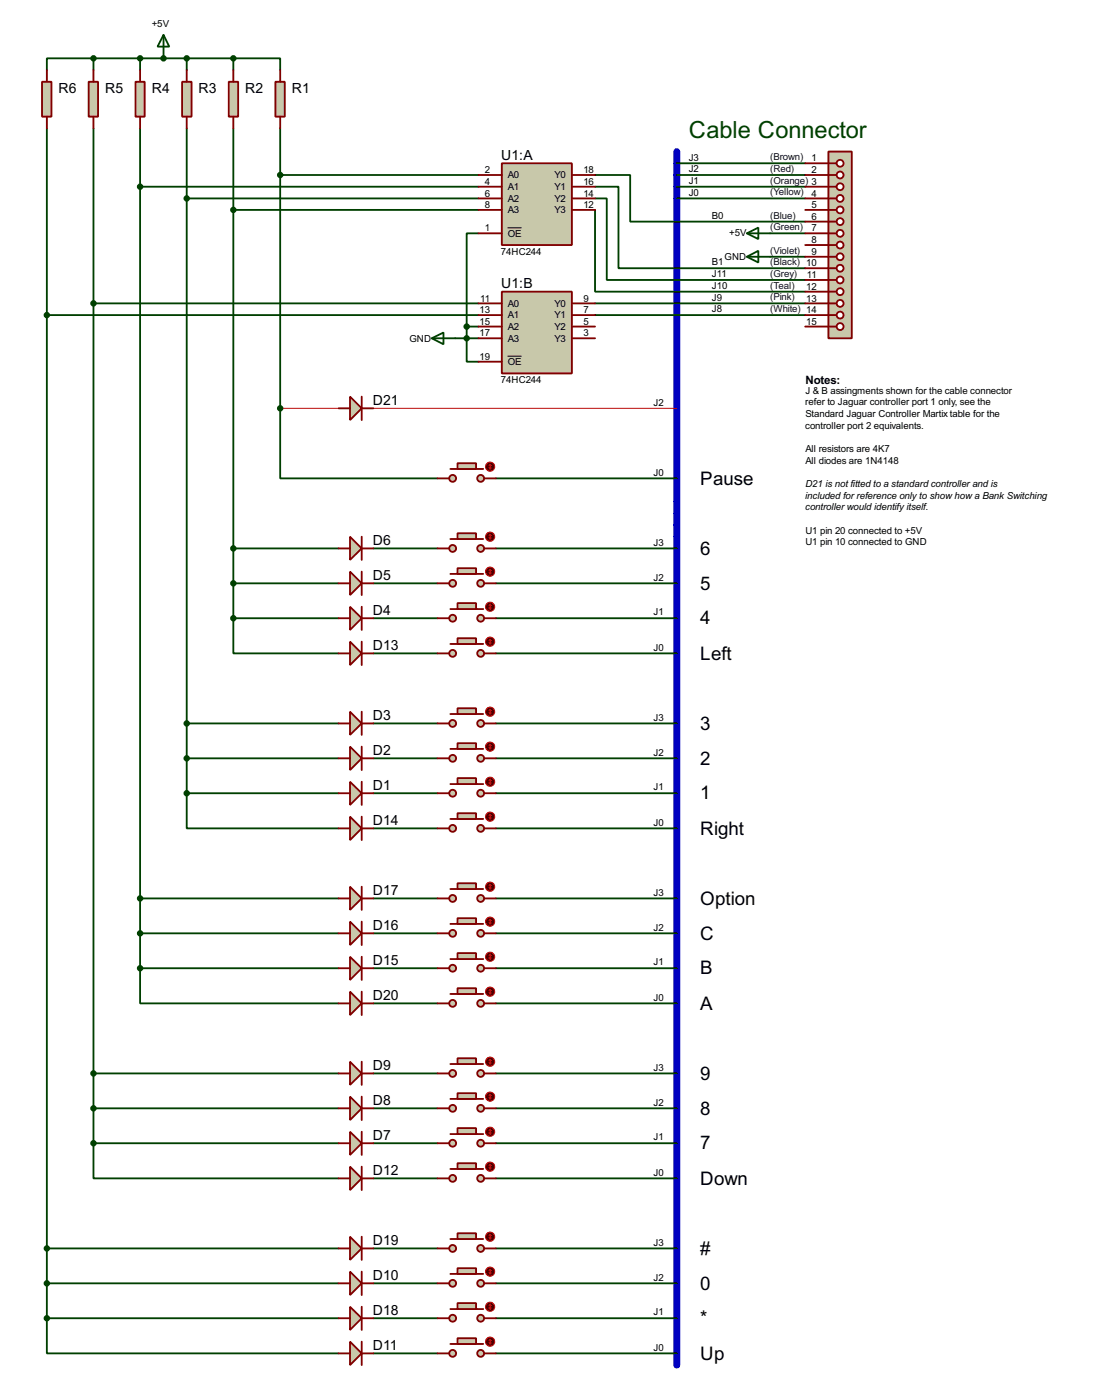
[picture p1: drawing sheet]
<svg xmlns="http://www.w3.org/2000/svg" width="239mm" height="305mm" viewBox="0 0 239 305" stroke-linecap="round" stroke-linejoin="round" font-family="sans-serif">
<path d="M147.4 33v264.2" fill="none" stroke="#0000c0" stroke-width="1.5"/>
<g fill="none" stroke="#004000" stroke-width=".4">
<path d="M20.4 12.7h-10.2v2.6M20.4 12.7h30.4M20.4 12.7v2.6M30.5 12.7v2.6M40.7 12.7v2.6M50.8 12.7h10.2v2.6M50.8 12.7v2.6M129.6 38.1h7.6v10.2h38.1M147.4 35.6h27.9M147.4 38.1h27.9M104.2 50.8h-2.6v20.3M129.6 40.7h5.1v17.7h40.6"/>
<path d="M129.6 43.2h2.5v17.8h43.2M129.6 45.7v17.8h45.7M147.4 40.7h27.9M147.4 43.2h27.9M101.6 73.7v5.1h2.6M101.6 71.1h2.6M101.6 71.1v2.6M101.6 73.7h2.6M129.6 66.1h45.7M129.6 68.6h45.7"/>
</g>
<circle cx="35.6" cy="12.7" r=".2" fill="#004000"/>
<g fill="none" stroke="#004000" stroke-width=".4">
<path d="M10.2 28v259M20.4 28v220.9M30.5 28v182.8M40.7 28v144.7M50.8 28v106.6M61 28v76.2h34.3M61 38.1h43.2M30.5 40.7h73.7M40.7 43.2h63.5M50.8 45.7h53.4M167.7 50.8h7.6M167.7 55.9h7.6"/>
<path d="M10.2 68.6h94M20.4 66.1h83.8M99.1 73.7h2.5M50.8 119.4h22.9M81.3 119.4h14M108 119.4h39.4M108 104.2h39.4M50.8 134.6v7.7h22.9M50.8 134.6h22.9M50.8 127h22.9M81.3 134.6h14M81.3 127h14"/>
<path d="M108 134.6h39.4M108 127h39.4M40.7 157.5h33M81.3 157.5h14M81.3 142.3h14M108 157.5h39.4M108 142.3h39.4M40.7 172.7v7.7h33M40.7 172.7h33M40.7 165.1h33M81.3 172.7h14M81.3 165.1h14"/>
<path d="M108 172.7h39.4M108 165.1h39.4M30.5 195.6h43.2M81.3 195.6h14M81.3 180.4h14M108 195.6h39.4M108 180.4h39.4M30.5 210.8v7.7h43.2M30.5 210.8h43.2M30.5 203.2h43.2M81.3 210.8h14M81.3 203.2h14"/>
<path d="M81.3 218.5h14M108 210.8h39.4M108 203.2h39.4M108 218.5h39.4M20.4 233.7h53.3M81.3 233.7h14M108 233.7h39.4M20.4 248.9v7.7h53.3M20.4 248.9h53.3M20.4 241.3h53.3M81.3 248.9h14M81.3 241.3h14"/>
<path d="M81.3 256.6h14M108 248.9h39.4M108 241.3h39.4M108 256.6h39.4M10.2 271.8h63.5M10.2 279.4h63.5M81.3 271.8h14M81.3 279.4h14M108 271.8h39.4M108 279.4h39.4M10.2 287v7.7h63.5M10.2 287h63.5"/>
<path d="M81.3 287h14M81.3 294.7h14M108 287h39.4M108 294.7h39.4"/>
</g>
<path d="M61 88.9h12.7M81.3 88.9h66.1" fill="none" stroke="#f00" stroke-width=".22"/>
<path d="M109.3 35.6h15.2v17.8h-15.2z" fill="#c8c8aa" stroke="#800000" stroke-width=".4"/>
<path d="M104.2 38.1h5.1M124.5 38.1h5.1M104.2 40.7h5.1M104.2 43.2h5.1M104.2 45.7h5.1M104.2 50.8h5.1M124.5 40.7h5.1M124.5 43.2h5.1M124.5 45.7h5.1" fill="none" stroke="#800000" stroke-width=".4"/>
<path d="M110.5 49.6h3.1" fill="none" stroke="#000" stroke-width=".22"/>
<path d="M109.3 63.5h15.2v17.8h-15.2z" fill="#c8c8aa" stroke="#800000" stroke-width=".4"/>
<path d="M104.2 66.1h5.1M104.2 68.6h5.1M104.2 71.1h5.1M104.2 73.7h5.1M104.2 78.8h5.1M124.5 66.1h5.1M124.5 68.6h5.1M124.5 71.1h5.1M124.5 73.7h5.1" fill="none" stroke="#800000" stroke-width=".4"/>
<path d="M110.5 77.6h3.1" fill="none" stroke="#000" stroke-width=".22"/>
<path d="M60 17.8h2v7.6h-2z" fill="#c8c8aa" stroke="#800000" stroke-width=".4"/>
<path d="M61 15.3v2.5M61 25.4v2.6" fill="none" stroke="#800000" stroke-width=".4"/>
<path d="M49.8 17.8h2.1v7.6h-2.1z" fill="#c8c8aa" stroke="#800000" stroke-width=".4"/>
<path d="M50.8 15.3v2.5M50.8 25.4v2.6" fill="none" stroke="#800000" stroke-width=".4"/>
<path d="M39.7 17.8h2v7.6h-2z" fill="#c8c8aa" stroke="#800000" stroke-width=".4"/>
<path d="M40.7 15.3v2.5M40.7 25.4v2.6" fill="none" stroke="#800000" stroke-width=".4"/>
<path d="M29.5 17.8h2v7.6h-2z" fill="#c8c8aa" stroke="#800000" stroke-width=".4"/>
<path d="M30.5 15.3v2.5M30.5 25.4v2.6" fill="none" stroke="#800000" stroke-width=".4"/>
<path d="M19.3 17.8h2.1v7.6h-2.1z" fill="#c8c8aa" stroke="#800000" stroke-width=".4"/>
<path d="M20.4 15.3v2.5M20.4 25.4v2.6" fill="none" stroke="#800000" stroke-width=".4"/>
<path d="M9.2 17.8h2v7.6h-2z" fill="#c8c8aa" stroke="#800000" stroke-width=".4"/>
<path d="M10.2 15.3v2.5M10.2 25.4v2.6" fill="none" stroke="#800000" stroke-width=".4"/>
<path d="M76.2 170.2l2.6 2.5-2.6 2.6z" fill="#c8c8aa" stroke="#800000" stroke-width=".4"/>
<path d="M73.7 172.7h2.5M78.8 170.2v5.1M78.8 172.7h2.5" fill="none" stroke="#800000" stroke-width=".4"/>
<path d="M76.2 162.6l2.6 2.5-2.6 2.6z" fill="#c8c8aa" stroke="#800000" stroke-width=".4"/>
<path d="M73.7 165.1h2.5M78.8 162.6v5.1M78.8 165.1h2.5" fill="none" stroke="#800000" stroke-width=".4"/>
<path d="M76.2 155l2.6 2.5-2.6 2.5z" fill="#c8c8aa" stroke="#800000" stroke-width=".4"/>
<path d="M73.7 157.5h2.5M78.8 155v5M78.8 157.5h2.5" fill="none" stroke="#800000" stroke-width=".4"/>
<path d="M76.2 132.1l2.6 2.5-2.6 2.6z" fill="#c8c8aa" stroke="#800000" stroke-width=".4"/>
<path d="M73.7 134.6h2.5M78.8 132.1v5.1M78.8 134.6h2.5" fill="none" stroke="#800000" stroke-width=".4"/>
<path d="M76.2 124.5l2.6 2.5-2.6 2.6z" fill="#c8c8aa" stroke="#800000" stroke-width=".4"/>
<path d="M73.7 127h2.5M78.8 124.5v5.1M78.8 127h2.5" fill="none" stroke="#800000" stroke-width=".4"/>
<path d="M76.2 116.9l2.6 2.5-2.6 2.5z" fill="#c8c8aa" stroke="#800000" stroke-width=".4"/>
<path d="M73.7 119.4h2.5M78.8 116.9v5M78.8 119.4h2.5" fill="none" stroke="#800000" stroke-width=".4"/>
<path d="M76.2 246.4l2.6 2.5-2.6 2.6z" fill="#c8c8aa" stroke="#800000" stroke-width=".4"/>
<path d="M73.7 248.9h2.5M78.8 246.4v5.1M78.8 248.9h2.5" fill="none" stroke="#800000" stroke-width=".4"/>
<path d="M76.2 238.8l2.6 2.5-2.6 2.6z" fill="#c8c8aa" stroke="#800000" stroke-width=".4"/>
<path d="M78.8 238.8v5.1M73.7 241.3h2.5M78.8 241.3h2.5" fill="none" stroke="#800000" stroke-width=".4"/>
<path d="M76.2 231.2l2.6 2.5-2.6 2.5z" fill="#c8c8aa" stroke="#800000" stroke-width=".4"/>
<path d="M73.7 233.7h2.5M78.8 231.2v5M78.8 233.7h2.5" fill="none" stroke="#800000" stroke-width=".4"/>
<path d="M76.2 276.9l2.6 2.5-2.6 2.6z" fill="#c8c8aa" stroke="#800000" stroke-width=".4"/>
<path d="M73.7 279.4h2.5M78.8 276.9v5.1M78.8 279.4h2.5" fill="none" stroke="#800000" stroke-width=".4"/>
<path d="M76.2 292.1l2.6 2.6-2.6 2.5z" fill="#c8c8aa" stroke="#800000" stroke-width=".4"/>
<path d="M73.7 294.7h2.5M78.8 292.1v5.1M78.8 294.7h2.5" fill="none" stroke="#800000" stroke-width=".4"/>
<path d="M76.2 139.7l2.6 2.6-2.6 2.5z" fill="#c8c8aa" stroke="#800000" stroke-width=".4"/>
<path d="M78.8 139.7v5.1M73.7 142.3h2.5M78.8 142.3h2.5" fill="none" stroke="#800000" stroke-width=".4"/>
<path d="M76.2 177.8l2.6 2.6-2.6 2.5z" fill="#c8c8aa" stroke="#800000" stroke-width=".4"/>
<path d="M78.8 177.8v5.1M73.7 180.4h2.5M78.8 180.4h2.5" fill="none" stroke="#800000" stroke-width=".4"/>
<path d="M76.2 208.3l2.6 2.5-2.6 2.6z" fill="#c8c8aa" stroke="#800000" stroke-width=".4"/>
<path d="M73.7 210.8h2.5M78.8 208.3v5.1M78.8 210.8h2.5" fill="none" stroke="#800000" stroke-width=".4"/>
<path d="M76.2 200.7l2.6 2.5-2.6 2.6z" fill="#c8c8aa" stroke="#800000" stroke-width=".4"/>
<path d="M73.7 203.2h2.5M78.8 200.7v5.1M78.8 203.2h2.5" fill="none" stroke="#800000" stroke-width=".4"/>
<path d="M76.2 193.1l2.6 2.5-2.6 2.5z" fill="#c8c8aa" stroke="#800000" stroke-width=".4"/>
<path d="M73.7 195.6h2.5M78.8 193.1v5M78.8 195.6h2.5" fill="none" stroke="#800000" stroke-width=".4"/>
<path d="M76.2 284.5l2.6 2.5-2.6 2.6z" fill="#c8c8aa" stroke="#800000" stroke-width=".4"/>
<path d="M73.7 287h2.5M78.8 284.5v5.1M78.8 287h2.5" fill="none" stroke="#800000" stroke-width=".4"/>
<path d="M76.2 269.3l2.6 2.5-2.6 2.5z" fill="#c8c8aa" stroke="#800000" stroke-width=".4"/>
<path d="M73.7 271.8h2.5M78.8 269.3v5M78.8 271.8h2.5" fill="none" stroke="#800000" stroke-width=".4"/>
<path d="M76.2 215.9l2.6 2.6-2.6 2.5z" fill="#c8c8aa" stroke="#800000" stroke-width=".4"/>
<path d="M73.7 218.5h2.5M78.8 215.9v5.1M78.8 218.5h2.5" fill="none" stroke="#800000" stroke-width=".4"/>
<path d="M180.4 33h5.1v40.7h-5.1z" fill="#c8c8aa" stroke="#800000" stroke-width=".4"/>
<path d="M180.4 35.6h1.8" fill="none" stroke="#800000" stroke-width=".4"/>
<circle cx="182.9" cy="35.6" r=".75" fill="#feffff" stroke="#800000" stroke-width=".4"/>
<path d="M180.4 38.1h1.8" fill="none" stroke="#800000" stroke-width=".4"/>
<circle cx="182.9" cy="38.1" r=".75" fill="#feffff" stroke="#800000" stroke-width=".4"/>
<path d="M180.4 40.7h1.8" fill="none" stroke="#800000" stroke-width=".4"/>
<circle cx="182.9" cy="40.7" r=".75" fill="#feffff" stroke="#800000" stroke-width=".4"/>
<path d="M180.4 43.2h1.8" fill="none" stroke="#800000" stroke-width=".4"/>
<circle cx="182.9" cy="43.2" r=".75" fill="#feffff" stroke="#800000" stroke-width=".4"/>
<path d="M180.4 45.7h1.8" fill="none" stroke="#800000" stroke-width=".4"/>
<circle cx="182.9" cy="45.7" r=".75" fill="#feffff" stroke="#800000" stroke-width=".4"/>
<path d="M180.4 48.3h1.8" fill="none" stroke="#800000" stroke-width=".4"/>
<circle cx="182.9" cy="48.3" r=".75" fill="#feffff" stroke="#800000" stroke-width=".4"/>
<path d="M180.4 50.8h1.8" fill="none" stroke="#800000" stroke-width=".4"/>
<circle cx="182.9" cy="50.8" r=".75" fill="#feffff" stroke="#800000" stroke-width=".4"/>
<path d="M180.4 53.4h1.8" fill="none" stroke="#800000" stroke-width=".4"/>
<circle cx="182.9" cy="53.4" r=".75" fill="#feffff" stroke="#800000" stroke-width=".4"/>
<path d="M180.4 55.9h1.8" fill="none" stroke="#800000" stroke-width=".4"/>
<circle cx="182.9" cy="55.9" r=".75" fill="#feffff" stroke="#800000" stroke-width=".4"/>
<path d="M180.4 58.4h1.8" fill="none" stroke="#800000" stroke-width=".4"/>
<circle cx="182.9" cy="58.4" r=".75" fill="#feffff" stroke="#800000" stroke-width=".4"/>
<path d="M180.4 61h1.8" fill="none" stroke="#800000" stroke-width=".4"/>
<circle cx="182.9" cy="61" r=".75" fill="#feffff" stroke="#800000" stroke-width=".4"/>
<path d="M180.4 63.5h1.8" fill="none" stroke="#800000" stroke-width=".4"/>
<circle cx="182.9" cy="63.5" r=".75" fill="#feffff" stroke="#800000" stroke-width=".4"/>
<path d="M180.4 66.1h1.8" fill="none" stroke="#800000" stroke-width=".4"/>
<circle cx="182.9" cy="66.1" r=".75" fill="#feffff" stroke="#800000" stroke-width=".4"/>
<path d="M180.4 68.6h1.8" fill="none" stroke="#800000" stroke-width=".4"/>
<circle cx="182.9" cy="68.6" r=".75" fill="#feffff" stroke="#800000" stroke-width=".4"/>
<path d="M180.4 71.1h1.8" fill="none" stroke="#800000" stroke-width=".4"/>
<circle cx="182.9" cy="71.1" r=".75" fill="#feffff" stroke="#800000" stroke-width=".4"/>
<g fill="none" stroke="#800000" stroke-width=".4">
<path d="M175.3 35.6h5.1M175.3 38.1h5.1M175.3 40.7h5.1M175.3 43.2h5.1M175.3 45.7h5.1M175.3 48.3h5.1M175.3 50.8h5.1M175.3 53.4h5.1M175.3 55.9h5.1M175.3 58.4h5.1M175.3 61h5.1M175.3 63.5h5.1"/>
<path d="M175.3 66.1h5.1M175.3 68.6h5.1M175.3 71.1h5.1"/>
</g>
<g fill="#004000" stroke="#004000" stroke-width=".4">
<circle cx="101.6" cy="71.1" r=".5"/>
<circle cx="101.6" cy="73.7" r=".5"/>
<circle cx="50.8" cy="12.7" r=".5"/>
<circle cx="40.6" cy="12.7" r=".5"/>
<circle cx="30.5" cy="12.7" r=".5"/>
<circle cx="20.3" cy="12.7" r=".5"/>
<circle cx="35.6" cy="12.7" r=".5"/>
<circle cx="61" cy="38.1" r=".5"/>
<circle cx="30.5" cy="40.7" r=".5"/>
<circle cx="40.6" cy="43.2" r=".5"/>
<circle cx="50.8" cy="45.7" r=".5"/>
<circle cx="20.3" cy="66.1" r=".5"/>
<circle cx="10.2" cy="68.6" r=".5"/>
</g>
<path d="M35.6 7.6l1.3 2.6h-2.6zM35.6 7.6v5.1" fill="none" stroke="#004000" stroke-width=".4"/>
<path d="M76.2 254l2.6 2.6-2.6 2.5z" fill="#c8c8aa" stroke="#800000" stroke-width=".4"/>
<path d="M73.7 256.6h2.5M78.8 254v5.1M78.8 256.6h2.5" fill="none" stroke="#800000" stroke-width=".4"/>
<g fill="#004000" stroke="#004000" stroke-width=".4">
<circle cx="50.8" cy="134.6" r=".5"/>
<circle cx="50.8" cy="127" r=".5"/>
<circle cx="50.8" cy="119.4" r=".5"/>
<circle cx="40.6" cy="172.7" r=".5"/>
<circle cx="40.6" cy="165.1" r=".5"/>
<circle cx="40.6" cy="157.5" r=".5"/>
<circle cx="30.5" cy="210.8" r=".5"/>
<circle cx="30.5" cy="203.2" r=".5"/>
<circle cx="30.5" cy="195.6" r=".5"/>
<circle cx="20.3" cy="248.9" r=".5"/>
<circle cx="20.3" cy="241.3" r=".5"/>
<circle cx="20.3" cy="233.7" r=".5"/>
<circle cx="10.2" cy="271.8" r=".5"/>
<circle cx="10.2" cy="279.4" r=".5"/>
<circle cx="10.2" cy="287" r=".5"/>
</g>
<path d="M76.2 86.4l2.6 2.5-2.6 2.6z" fill="#c8c8aa" stroke="#800000" stroke-width=".4"/>
<path d="M73.7 88.9h2.5M78.8 86.4v5.1M78.8 88.9h2.5" fill="none" stroke="#800000" stroke-width=".4"/>
<g fill="#c8c8aa" stroke="#800000" stroke-width=".4">
<circle cx="104.6" cy="119.4" r=".75"/>
<circle cx="98.5" cy="119.4" r=".75"/>
</g>
<path d="M98.1 117.4h7.1" fill="none" stroke="#800000" stroke-width=".4"/>
<path d="M99.6 116.1h4.1v1.3h-4.1z" fill="#c8c8aa" stroke="#800000" stroke-width=".4"/>
<path d="M95.3 119.4h2.5M105.5 119.4h2.5" fill="none" stroke="#800000" stroke-width=".4"/>
<circle cx="106.7" cy="116.9" r="1" fill="#400000" stroke="#f00" stroke-width=".22"/>
<path d="M106.5 117.1l.2 .3M106.7 116.4v1M106.7 116.4l-.2 .2M106.7 116.4l.3 .2M107 117.1l-.3 .3" fill="none" stroke="#f00" stroke-width=".22"/>
<g fill="#c8c8aa" stroke="#800000" stroke-width=".4">
<circle cx="104.6" cy="127" r=".75"/>
<circle cx="98.5" cy="127" r=".75"/>
</g>
<path d="M98.1 125h7.1" fill="none" stroke="#800000" stroke-width=".4"/>
<path d="M99.6 123.7h4.1v1.3h-4.1z" fill="#c8c8aa" stroke="#800000" stroke-width=".4"/>
<path d="M95.3 127h2.5M105.5 127h2.5" fill="none" stroke="#800000" stroke-width=".4"/>
<circle cx="106.7" cy="124.5" r="1" fill="#400000" stroke="#f00" stroke-width=".22"/>
<path d="M106.5 124.7l.2 .3M106.7 124v1M106.7 124l-.2 .2M106.7 124l.3 .2M107 124.7l-.3 .3" fill="none" stroke="#f00" stroke-width=".22"/>
<g fill="#c8c8aa" stroke="#800000" stroke-width=".4">
<circle cx="104.6" cy="134.6" r=".75"/>
<circle cx="98.5" cy="134.6" r=".75"/>
</g>
<path d="M98.1 132.6h7.1" fill="none" stroke="#800000" stroke-width=".4"/>
<path d="M99.6 131.3h4.1v1.3h-4.1z" fill="#c8c8aa" stroke="#800000" stroke-width=".4"/>
<path d="M95.3 134.6h2.5M105.5 134.6h2.5" fill="none" stroke="#800000" stroke-width=".4"/>
<circle cx="106.7" cy="132.1" r="1" fill="#400000" stroke="#f00" stroke-width=".22"/>
<path d="M106.5 132.4l.2 .2M106.7 131.6v1M106.7 131.6l-.2 .3M106.7 131.6l.3 .3M107 132.4l-.3 .2" fill="none" stroke="#f00" stroke-width=".22"/>
<g fill="#c8c8aa" stroke="#800000" stroke-width=".4">
<circle cx="104.6" cy="142.3" r=".75"/>
<circle cx="98.5" cy="142.3" r=".75"/>
</g>
<path d="M98.1 140.2h7.1" fill="none" stroke="#800000" stroke-width=".4"/>
<path d="M99.6 139h4.1v1.2h-4.1z" fill="#c8c8aa" stroke="#800000" stroke-width=".4"/>
<path d="M95.3 142.3h2.5M105.5 142.3h2.5" fill="none" stroke="#800000" stroke-width=".4"/>
<circle cx="106.7" cy="139.7" r="1" fill="#400000" stroke="#f00" stroke-width=".22"/>
<path d="M106.5 140l.2 .2M106.7 139.2v1M106.7 139.2l-.2 .3M106.7 139.2l.3 .3M107 140l-.3 .2" fill="none" stroke="#f00" stroke-width=".22"/>
<g fill="#c8c8aa" stroke="#800000" stroke-width=".4">
<circle cx="104.6" cy="157.5" r=".75"/>
<circle cx="98.5" cy="157.5" r=".75"/>
</g>
<path d="M98.1 155.5h7.1" fill="none" stroke="#800000" stroke-width=".4"/>
<path d="M99.6 154.2h4.1v1.3h-4.1z" fill="#c8c8aa" stroke="#800000" stroke-width=".4"/>
<path d="M95.3 157.5h2.5M105.5 157.5h2.5" fill="none" stroke="#800000" stroke-width=".4"/>
<circle cx="106.7" cy="155" r="1" fill="#400000" stroke="#f00" stroke-width=".22"/>
<path d="M106.5 155.2l.2 .3M106.7 154.5v1M106.7 154.5l-.2 .2M106.7 154.5l.3 .2M107 155.2l-.3 .3" fill="none" stroke="#f00" stroke-width=".22"/>
<g fill="#c8c8aa" stroke="#800000" stroke-width=".4">
<circle cx="104.6" cy="165.1" r=".75"/>
<circle cx="98.5" cy="165.1" r=".75"/>
</g>
<path d="M98.1 163.1h7.1" fill="none" stroke="#800000" stroke-width=".4"/>
<path d="M99.6 161.8h4.1v1.3h-4.1z" fill="#c8c8aa" stroke="#800000" stroke-width=".4"/>
<path d="M95.3 165.1h2.5M105.5 165.1h2.5" fill="none" stroke="#800000" stroke-width=".4"/>
<circle cx="106.7" cy="162.6" r="1" fill="#400000" stroke="#f00" stroke-width=".22"/>
<path d="M106.5 162.8l.2 .3M106.7 162.1v1M106.7 162.1l-.2 .2M106.7 162.1l.3 .2M107 162.8l-.3 .3" fill="none" stroke="#f00" stroke-width=".22"/>
<g fill="#c8c8aa" stroke="#800000" stroke-width=".4">
<circle cx="104.6" cy="172.7" r=".75"/>
<circle cx="98.5" cy="172.7" r=".75"/>
</g>
<path d="M98.1 170.7h7.1" fill="none" stroke="#800000" stroke-width=".4"/>
<path d="M99.6 169.4h4.1v1.3h-4.1z" fill="#c8c8aa" stroke="#800000" stroke-width=".4"/>
<path d="M95.3 172.7h2.5M105.5 172.7h2.5" fill="none" stroke="#800000" stroke-width=".4"/>
<circle cx="106.7" cy="170.2" r="1" fill="#400000" stroke="#f00" stroke-width=".22"/>
<path d="M106.5 170.5l.2 .2M106.7 169.7v1M106.7 169.7l-.2 .3M106.7 169.7l.3 .3M107 170.5l-.3 .2" fill="none" stroke="#f00" stroke-width=".22"/>
<g fill="#c8c8aa" stroke="#800000" stroke-width=".4">
<circle cx="104.6" cy="180.4" r=".75"/>
<circle cx="98.5" cy="180.4" r=".75"/>
</g>
<path d="M98.1 178.3h7.1" fill="none" stroke="#800000" stroke-width=".4"/>
<path d="M99.6 177.1h4.1v1.2h-4.1z" fill="#c8c8aa" stroke="#800000" stroke-width=".4"/>
<path d="M95.3 180.4h2.5M105.5 180.4h2.5" fill="none" stroke="#800000" stroke-width=".4"/>
<circle cx="106.7" cy="177.8" r="1" fill="#400000" stroke="#f00" stroke-width=".22"/>
<path d="M106.5 178.1l.2 .2M106.7 177.3v1M106.7 177.3l-.2 .3M106.7 177.3l.3 .3M107 178.1l-.3 .2" fill="none" stroke="#f00" stroke-width=".22"/>
<g fill="#c8c8aa" stroke="#800000" stroke-width=".4">
<circle cx="104.6" cy="195.6" r=".75"/>
<circle cx="98.5" cy="195.6" r=".75"/>
</g>
<path d="M98.1 193.6h7.1" fill="none" stroke="#800000" stroke-width=".4"/>
<path d="M99.6 192.3h4.1v1.3h-4.1z" fill="#c8c8aa" stroke="#800000" stroke-width=".4"/>
<path d="M95.3 195.6h2.5M105.5 195.6h2.5" fill="none" stroke="#800000" stroke-width=".4"/>
<circle cx="106.7" cy="193.1" r="1" fill="#400000" stroke="#f00" stroke-width=".22"/>
<path d="M106.5 193.3l.2 .3M106.7 192.6v1M106.7 192.6l-.2 .2M106.7 192.6l.3 .2M107 193.3l-.3 .3" fill="none" stroke="#f00" stroke-width=".22"/>
<g fill="#c8c8aa" stroke="#800000" stroke-width=".4">
<circle cx="104.6" cy="203.2" r=".75"/>
<circle cx="98.5" cy="203.2" r=".75"/>
</g>
<path d="M98.1 201.2h7.1" fill="none" stroke="#800000" stroke-width=".4"/>
<path d="M99.6 199.9h4.1v1.3h-4.1z" fill="#c8c8aa" stroke="#800000" stroke-width=".4"/>
<path d="M95.3 203.2h2.5M105.5 203.2h2.5" fill="none" stroke="#800000" stroke-width=".4"/>
<circle cx="106.7" cy="200.7" r="1" fill="#400000" stroke="#f00" stroke-width=".22"/>
<path d="M106.5 200.9l.2 .3M106.7 200.2v1M106.7 200.2l-.2 .2M106.7 200.2l.3 .2M107 200.9l-.3 .3" fill="none" stroke="#f00" stroke-width=".22"/>
<g fill="#c8c8aa" stroke="#800000" stroke-width=".4">
<circle cx="104.6" cy="210.8" r=".75"/>
<circle cx="98.5" cy="210.8" r=".75"/>
</g>
<path d="M98.1 208.8h7.1" fill="none" stroke="#800000" stroke-width=".4"/>
<path d="M99.6 207.5h4.1v1.3h-4.1z" fill="#c8c8aa" stroke="#800000" stroke-width=".4"/>
<path d="M95.3 210.8h2.5M105.5 210.8h2.5" fill="none" stroke="#800000" stroke-width=".4"/>
<circle cx="106.7" cy="208.3" r="1" fill="#400000" stroke="#f00" stroke-width=".22"/>
<path d="M106.5 208.6l.2 .2M106.7 207.8v1M106.7 207.8l-.2 .3M106.7 207.8l.3 .3M107 208.6l-.3 .2" fill="none" stroke="#f00" stroke-width=".22"/>
<g fill="#c8c8aa" stroke="#800000" stroke-width=".4">
<circle cx="104.6" cy="218.5" r=".75"/>
<circle cx="98.5" cy="218.5" r=".75"/>
</g>
<path d="M98.1 216.4h7.1" fill="none" stroke="#800000" stroke-width=".4"/>
<path d="M99.6 215.2h4.1v1.2h-4.1z" fill="#c8c8aa" stroke="#800000" stroke-width=".4"/>
<path d="M95.3 218.5h2.5M105.5 218.5h2.5" fill="none" stroke="#800000" stroke-width=".4"/>
<circle cx="106.7" cy="215.9" r="1" fill="#400000" stroke="#f00" stroke-width=".22"/>
<path d="M106.5 216.2l.2 .2M106.7 215.4v1M106.7 215.4l-.2 .3M106.7 215.4l.3 .3M107 216.2l-.3 .2" fill="none" stroke="#f00" stroke-width=".22"/>
<g fill="#c8c8aa" stroke="#800000" stroke-width=".4">
<circle cx="104.6" cy="233.7" r=".75"/>
<circle cx="98.5" cy="233.7" r=".75"/>
</g>
<path d="M98.1 231.7h7.1" fill="none" stroke="#800000" stroke-width=".4"/>
<path d="M99.6 230.4h4.1v1.3h-4.1z" fill="#c8c8aa" stroke="#800000" stroke-width=".4"/>
<path d="M95.3 233.7h2.5M105.5 233.7h2.5" fill="none" stroke="#800000" stroke-width=".4"/>
<circle cx="106.7" cy="231.2" r="1" fill="#400000" stroke="#f00" stroke-width=".22"/>
<path d="M106.5 231.4l.2 .3M106.7 230.7v1M106.7 230.7l-.2 .2M106.7 230.7l.3 .2M107 231.4l-.3 .3" fill="none" stroke="#f00" stroke-width=".22"/>
<g fill="#c8c8aa" stroke="#800000" stroke-width=".4">
<circle cx="104.6" cy="241.3" r=".75"/>
<circle cx="98.5" cy="241.3" r=".75"/>
</g>
<path d="M98.1 239.3h7.1" fill="none" stroke="#800000" stroke-width=".4"/>
<path d="M99.6 238h4.1v1.3h-4.1z" fill="#c8c8aa" stroke="#800000" stroke-width=".4"/>
<path d="M95.3 241.3h2.5M105.5 241.3h2.5" fill="none" stroke="#800000" stroke-width=".4"/>
<circle cx="106.7" cy="238.8" r="1" fill="#400000" stroke="#f00" stroke-width=".22"/>
<path d="M106.5 239l.2 .3M106.7 238.3v1M106.7 238.3l-.2 .2M106.7 238.3l.3 .2M107 239l-.3 .3" fill="none" stroke="#f00" stroke-width=".22"/>
<g fill="#c8c8aa" stroke="#800000" stroke-width=".4">
<circle cx="104.6" cy="248.9" r=".75"/>
<circle cx="98.5" cy="248.9" r=".75"/>
</g>
<path d="M98.1 246.9h7.1" fill="none" stroke="#800000" stroke-width=".4"/>
<path d="M99.6 245.6h4.1v1.3h-4.1z" fill="#c8c8aa" stroke="#800000" stroke-width=".4"/>
<path d="M95.3 248.9h2.5M105.5 248.9h2.5" fill="none" stroke="#800000" stroke-width=".4"/>
<circle cx="106.7" cy="246.4" r="1" fill="#400000" stroke="#f00" stroke-width=".22"/>
<path d="M106.5 246.7l.2 .2M106.7 245.9v1M106.7 245.9l-.2 .3M106.7 245.9l.3 .3M107 246.7l-.3 .2" fill="none" stroke="#f00" stroke-width=".22"/>
<g fill="#c8c8aa" stroke="#800000" stroke-width=".4">
<circle cx="104.6" cy="256.6" r=".75"/>
<circle cx="98.5" cy="256.6" r=".75"/>
</g>
<path d="M98.1 254.5h7.1" fill="none" stroke="#800000" stroke-width=".4"/>
<path d="M99.6 253.3h4.1v1.2h-4.1z" fill="#c8c8aa" stroke="#800000" stroke-width=".4"/>
<path d="M95.3 256.6h2.5M105.5 256.6h2.5" fill="none" stroke="#800000" stroke-width=".4"/>
<circle cx="106.7" cy="254" r="1" fill="#400000" stroke="#f00" stroke-width=".22"/>
<path d="M106.5 254.3l.2 .2M106.7 253.5v1M106.7 253.5l-.2 .3M106.7 253.5l.3 .3M107 254.3l-.3 .2" fill="none" stroke="#f00" stroke-width=".22"/>
<g fill="#c8c8aa" stroke="#800000" stroke-width=".4">
<circle cx="104.6" cy="104.2" r=".75"/>
<circle cx="98.5" cy="104.2" r=".75"/>
</g>
<path d="M98.1 102.1h7.1" fill="none" stroke="#800000" stroke-width=".4"/>
<path d="M99.6 100.9h4.1v1.2h-4.1z" fill="#c8c8aa" stroke="#800000" stroke-width=".4"/>
<path d="M95.3 104.2h2.5M105.5 104.2h2.5" fill="none" stroke="#800000" stroke-width=".4"/>
<circle cx="106.7" cy="101.6" r="1" fill="#400000" stroke="#f00" stroke-width=".22"/>
<path d="M106.5 101.9l.2 .2M106.7 101.1v1M106.7 101.1l-.2 .3M106.7 101.1l.3 .3M107 101.9l-.3 .2" fill="none" stroke="#f00" stroke-width=".22"/>
<g fill="#c8c8aa" stroke="#800000" stroke-width=".4">
<circle cx="104.6" cy="271.8" r=".75"/>
<circle cx="98.5" cy="271.8" r=".75"/>
</g>
<path d="M98.1 269.8h7.1" fill="none" stroke="#800000" stroke-width=".4"/>
<path d="M99.6 268.5h4.1v1.3h-4.1z" fill="#c8c8aa" stroke="#800000" stroke-width=".4"/>
<path d="M95.3 271.8h2.5M105.5 271.8h2.5" fill="none" stroke="#800000" stroke-width=".4"/>
<circle cx="106.7" cy="269.3" r="1" fill="#400000" stroke="#f00" stroke-width=".22"/>
<path d="M106.5 269.5l.2 .3M106.7 268.8v1M106.7 268.8l-.2 .2M106.7 268.8l.3 .2M107 269.5l-.3 .3" fill="none" stroke="#f00" stroke-width=".22"/>
<g fill="#c8c8aa" stroke="#800000" stroke-width=".4">
<circle cx="104.6" cy="279.4" r=".75"/>
<circle cx="98.5" cy="279.4" r=".75"/>
</g>
<path d="M98.1 277.4h7.1" fill="none" stroke="#800000" stroke-width=".4"/>
<path d="M99.6 276.1h4.1v1.3h-4.1z" fill="#c8c8aa" stroke="#800000" stroke-width=".4"/>
<path d="M95.3 279.4h2.5M105.5 279.4h2.5" fill="none" stroke="#800000" stroke-width=".4"/>
<circle cx="106.7" cy="276.9" r="1" fill="#400000" stroke="#f00" stroke-width=".22"/>
<path d="M106.5 277.1l.2 .3M106.7 276.4v1M106.7 276.4l-.2 .2M106.7 276.4l.3 .2M107 277.1l-.3 .3" fill="none" stroke="#f00" stroke-width=".22"/>
<g fill="#c8c8aa" stroke="#800000" stroke-width=".4">
<circle cx="104.6" cy="287" r=".75"/>
<circle cx="98.5" cy="287" r=".75"/>
</g>
<path d="M98.1 285h7.1" fill="none" stroke="#800000" stroke-width=".4"/>
<path d="M99.6 283.7h4.1v1.3h-4.1z" fill="#c8c8aa" stroke="#800000" stroke-width=".4"/>
<path d="M95.3 287h2.5M105.5 287h2.5" fill="none" stroke="#800000" stroke-width=".4"/>
<circle cx="106.7" cy="284.5" r="1" fill="#400000" stroke="#f00" stroke-width=".22"/>
<path d="M106.5 284.8l.2 .2M106.7 284v1M106.7 284l-.2 .3M106.7 284l.3 .3M107 284.8l-.3 .2" fill="none" stroke="#f00" stroke-width=".22"/>
<g fill="#c8c8aa" stroke="#800000" stroke-width=".4">
<circle cx="104.6" cy="294.7" r=".75"/>
<circle cx="98.5" cy="294.7" r=".75"/>
</g>
<path d="M98.1 292.6h7.1" fill="none" stroke="#800000" stroke-width=".4"/>
<path d="M99.6 291.4h4.1v1.2h-4.1z" fill="#c8c8aa" stroke="#800000" stroke-width=".4"/>
<path d="M95.3 294.7h2.5M105.5 294.7h2.5" fill="none" stroke="#800000" stroke-width=".4"/>
<circle cx="106.7" cy="292.1" r="1" fill="#400000" stroke="#f00" stroke-width=".22"/>
<path d="M106.5 292.4l.2 .2M106.7 291.6v1M106.7 291.6l-.2 .3M106.7 291.6l.3 .3M107 292.4l-.3 .2" fill="none" stroke="#f00" stroke-width=".22"/>
<circle cx="61" cy="88.9" r=".5" fill="#004000" stroke="#004000" stroke-width=".4"/>
<path d="M162.6 50.8l2.5-1.2v2.5zM162.6 55.9l2.5-1.3v2.6zM162.6 50.8h5.1M162.6 55.9h5.1M94 73.7l2.6-1.3v2.6zM94 73.7h5.1" fill="none" stroke="#004000" stroke-width=".4"/>
<text font-size="5.8" fill="#004000" x="150" y="30">Cable Connector</text>
<g font-size="4.6">
<text x="152.5" y="105.5">Pause</text>
<text x="152.4" y="120.7">6</text>
<text x="152.4" y="128.4">5</text>
<text x="152.4" y="136">4</text>
<text x="152.5" y="143.6">Left</text>
<text x="152.4" y="158.9">3</text>
<text x="152.4" y="166.5">2</text>
<text x="152.4" y="174.1">1</text>
<text x="152.5" y="181.7">Right</text>
<text x="152.5" y="197">Option</text>
<text x="152.5" y="204.6">C</text>
<text x="152.5" y="212.2">B</text>
<text x="152.5" y="219.8">A</text>
<text x="152.4" y="235.1">9</text>
<text x="152.4" y="242.7">8</text>
<text x="152.4" y="250.3">7</text>
<text x="152.5" y="257.9">Down</text>
<text x="152.4" y="273.2">#</text>
<text x="152.4" y="280.8">0</text>
<text x="152.4" y="288.4">*</text>
<text x="152.5" y="296">Up</text>
</g>
<g font-size="3.4">
<text x="12.7" y="20.4">R6</text>
<text x="22.9" y="20.4">R5</text>
<text x="33.1" y="20.4">R4</text>
<text x="43.2" y="20.4">R3</text>
<text x="53.4" y="20.4">R2</text>
<text x="63.5" y="20.4">R1</text>
<text x="109.1" y="34.8">U1:A</text>
<text x="109.1" y="62.7">U1:B</text>
<text x="81.2" y="88.1">D21</text>
<text x="81.2" y="118.6">D6</text>
<text x="81.2" y="126.2">D5</text>
<text x="81.2" y="133.8">D4</text>
<text x="81.2" y="141.5">D13</text>
<text x="81.2" y="156.7">D3</text>
<text x="81.2" y="164.3">D2</text>
<text x="81.2" y="171.9">D1</text>
<text x="81.2" y="179.6">D14</text>
<text x="81.2" y="194.8">D17</text>
<text x="81.2" y="202.4">D16</text>
<text x="81.2" y="210">D15</text>
<text x="81.2" y="217.7">D20</text>
<text x="81.2" y="232.9">D9</text>
<text x="81.2" y="240.5">D8</text>
<text x="81.2" y="248.1">D7</text>
<text x="81.2" y="255.8">D12</text>
<text x="81.2" y="271">D19</text>
<text x="81.2" y="278.6">D10</text>
<text x="81.2" y="286.2">D18</text>
<text x="81.2" y="293.9">D11</text>
</g>
<text font-size="2.8" x="175.3" y="83.6">Notes:</text>
<g font-size="2.4">
<text x="33.1" y="5.8">+5V</text>
<text x="149.9" y="34.9">J3</text>
<text x="176.7" y="35.2">1</text>
<text x="105.6" y="37.7">2</text>
<text x="105.6" y="40.2">4</text>
<text x="110.5" y="38.8">A0</text>
<text x="110.5" y="41.3">A1</text>
<text x="120.7" y="38.8">Y0</text>
<text x="120.7" y="41.3">Y1</text>
<text x="127" y="37.7">18</text>
<text x="127" y="40.2">16</text>
<text x="149.9" y="37.5">J2</text>
<text x="149.9" y="40.1">J1</text>
<text x="176.7" y="37.7">2</text>
<text x="105.6" y="42.8">6</text>
<text x="105.6" y="45.3">8</text>
<text x="110.5" y="43.9">A2</text>
<text x="110.5" y="46.4">A3</text>
<text x="120.7" y="43.9">Y2</text>
<text x="120.7" y="46.4">Y3</text>
<text x="127" y="42.8">14</text>
<text x="127" y="45.3">12</text>
<text x="149.9" y="42.6">J0</text>
<text x="155" y="47.6">B0</text>
<text x="176.7" y="42.8">4</text>
<text x="176.7" y="45.3">5</text>
<text x="176.7" y="47.9">6</text>
<text x="105.6" y="50.4">1</text>
<text x="110.5" y="51.5">OE</text>
<text x="158.8" y="51.5">+5V</text>
<text x="176.7" y="50.4">7</text>
<text x="176.7" y="52.9">8</text>
<text x="109.1" y="55.4">74HC244</text>
<text x="155" y="57.8">B1</text>
<text x="157.7" y="56.6">GND</text>
<text x="176.7" y="55.5">9</text>
<text x="104.6" y="65.6">11</text>
<text x="127" y="65.6">9</text>
<text x="155" y="60.3">J11</text>
<text x="155" y="62.9">J10</text>
<text x="155" y="65.5">J9</text>
<text x="175.5" y="63.1">12</text>
<text x="175.5" y="65.6">13</text>
<text x="175.7" y="60.6">11</text>
<text x="104.4" y="68.2">13</text>
<text x="104.4" y="70.7">15</text>
<text x="110.5" y="66.7">A0</text>
<text x="110.5" y="69.3">A1</text>
<text x="110.5" y="71.8">A2</text>
<text x="120.7" y="66.7">Y0</text>
<text x="120.7" y="69.3">Y1</text>
<text x="120.7" y="71.8">Y2</text>
<text x="127" y="68.2">7</text>
<text x="127" y="70.7">5</text>
<text x="155" y="68">J8</text>
<text x="175.5" y="70.7">15</text>
<text x="89.1" y="74.4">GND</text>
<text x="104.4" y="73.3">17</text>
<text x="110.5" y="74.4">A3</text>
<text x="120.7" y="74.4">Y3</text>
<text x="127" y="73.3">3</text>
<text x="104.4" y="78.3">19</text>
<text x="109.1" y="83.4">74HC244</text>
<text x="110.5" y="79.5">OE</text>
<text x="142.3" y="88.5">J2</text>
<text x="175.3" y="88.2">refer to Jaguar controller port 1 only, see the</text>
<text x="175.3" y="85.7">J &amp; B assingments shown for the cable connector</text>
<text x="175.3" y="93.4">controller port 2 equivalents.</text>
<text x="175.3" y="90.8">Standard Jaguar Controller Martix table for the</text>
<text x="175.3" y="98.4">All resistors are 4K7</text>
<text x="175.3" y="100.9">All diodes are 1N4148</text>
<text x="142.3" y="103.6">J0</text>
<text x="175.3" y="106">D21 is not fitted to a standard controllerand is</text>
<text x="175.3" y="108.6">included forreference only to show how a Bank Switching</text>
<text x="175.3" y="111.1">controllerwould identify itself.</text>
<text x="142.3" y="118.8">J3</text>
<text x="175.3" y="116.2">U1 pin 20 connected to +5V</text>
<text x="175.3" y="118.8">U1 pin 10 connected to GND</text>
<text x="142.3" y="126.4">J2</text>
<text x="142.3" y="134">J1</text>
<text x="142.3" y="141.7">J0</text>
<text x="142.3" y="156.9">J3</text>
<text x="142.3" y="164.5">J2</text>
<text x="142.3" y="172.1">J1</text>
<text x="142.3" y="179.8">J0</text>
<text x="142.3" y="195">J3</text>
<text x="142.3" y="202.6">J2</text>
<text x="142.3" y="210.2">J1</text>
<text x="142.3" y="217.9">J0</text>
<text x="142.3" y="233.1">J3</text>
<text x="142.3" y="240.7">J2</text>
<text x="142.3" y="248.3">J1</text>
<text x="142.3" y="256">J0</text>
<text x="142.3" y="271.2">J3</text>
<text x="142.3" y="278.8">J2</text>
<text x="142.3" y="286.4">J1</text>
<text x="142.3" y="294.1">J0</text>
</g>
<g font-size="2.4" fill="#000040">
<text x="167.7" y="34.9">(Brown)</text>
<text x="167.7" y="37.4">(Red)</text>
<text x="167.7" y="40">(Orange) 3</text>
<text x="167.7" y="42.6">(Yellow)</text>
<text x="167.7" y="47.6">(Blue)</text>
<text x="167.7" y="50.1">(Green)</text>
<text x="167.7" y="55.3">(Violet)</text>
<text x="167.7" y="57.8">(Black) 10</text>
<text x="167.7" y="60.3">(Grey)</text>
<text x="167.7" y="62.8">(Teal)</text>
<text x="167.7" y="65.4">(Pink)</text>
<text x="167.7" y="68">(White) 14</text>
</g>
</svg>
